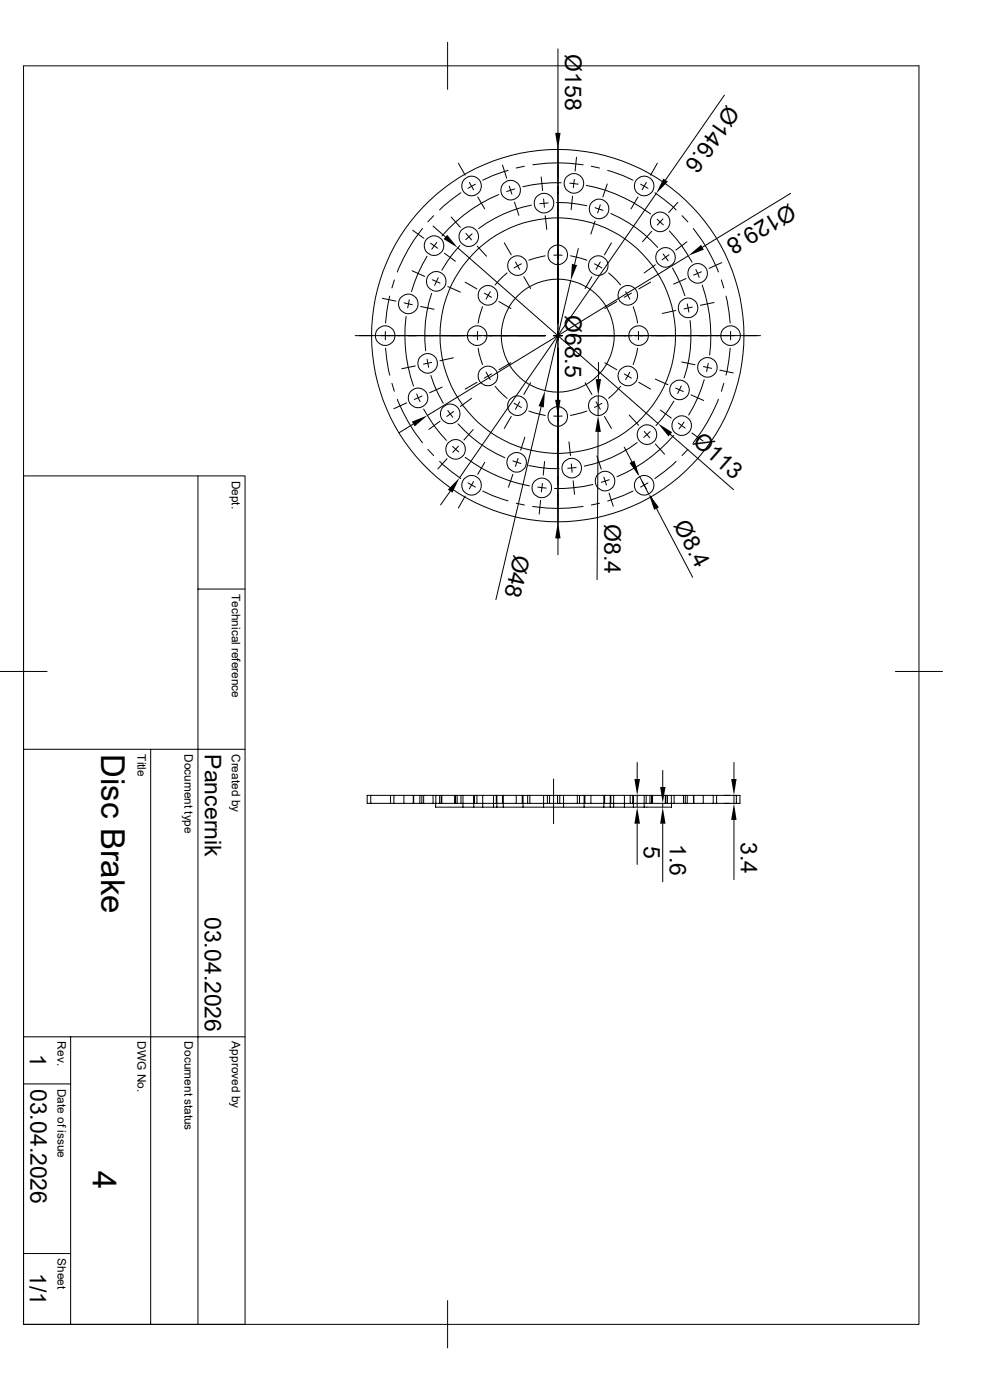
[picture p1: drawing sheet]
<svg xmlns="http://www.w3.org/2000/svg" width="210mm" height="297mm" viewBox="0 0 210 297" stroke-linecap="round" stroke-linejoin="round" font-family="sans-serif">
<g fill="none" stroke="#000" stroke-width=".21">
<path d="M5 14h189.9v267h-189.9zM95 9v10M118.4 10.4v107.3M97.2 34.6l1.5 2.6M99.6 38.7l.9 1.6M100.8 39.1l-1.5 .9M106.6 35l.9 2.8M107.8 36.2l-3.3 1.1-2.1 .9M108 39.5l.6 1.7M111.3 35.3l-1.8 .3M113 35a33.8 33.8 0 0 1 10.7 0M114.8 37.5l.3 2.9"/>
<path d="M119 38.8a32.6 32.6 0 0 0-8.1 .8M120.9 38.9l1.7 .2M121.8 38.1l-.2 1.7M122.3 33.4l-.3 2.9M124.4 39.3a32.7 32.7 0 0 1 13.6 6.1M125.4 35.3l1.8 .3M128.8 39l-.9 2.8M128.9 36.2l3.3 1.1 2.1 .9M135.9 39.1l1.6 .9M137.1 38.7l-.9 1.6M139.4 34.6l-1.4 2.6M153.7 20.2l-12.5 18"/>
<path d="M83.7 59.4l-.6 1.7M87.4 57.4l2.7 1.2M87.5 48.9l2.4 1.6M89.6 48.5a35.8 35.8 0 0 0-5.3 9.2M90.6 54.4a30.6 30.6 0 0 0-3.3 7.4M91.4 51.6l1.4 1.1M91.7 59.4l1.6 .7M91.9 48l2.6 2.2M92 45.8l-1.2 1.3M92.7 51.4l-1.1 1.5M93 58.9l-.8 1.6M94.3 53.7l2.3 1.7"/>
<path d="M95.7 46.1l2 2.1M97.1 52.6l42.5 37.2M97.5 52.1l-1.4 1.6-2.4 3.6M97.7 40.9l-1.9 1.4-2.5 2.2M98.7 59.9l2.5 1.4M98.8 49.5l1.2 1.4M100.2 49.6l-1.4 1.2M101.2 52.2l2 2.2M101.3 41.8l1.5 2.5M105.8 41.3a32.2 32.2 0 0 0-12 8.7M107 51.5l1.5 2.6M107.6 57.9l-2.6 2.6"/>
<path d="M109.1 42.9l1 2.8M109.2 40.1l-1.7 .5M109.3 55.6l.9 1.5M110.6 56l-1.5 .9M111.1 58.7l1.5 2.5M112.7 43.5a27.6 27.6 0 0 0-11.2 5M115.3 42.2l.2 1.8M115.7 54.3l-3.5 .9M115.7 45.8l.3 2.9M116.3 43.1l-1.8 .1M117.5 54.1h1.8M118.1 43h2.1l4.3 .6"/>
<path d="M121 54.3l3.5 .9M121.1 59.5l-5.5 23.4M121.5 41.6l-.3 2.9M122.7 52.7l-.8 3.4M125.6 58.7l-1.5 2.5M126.1 56l1.6 .9M126.2 44.1l1.7 .5M126.2 46.9l-.9 2.8M127.3 55.6l-.9 1.5M127.3 43.5l-.5 1.7M129.1 57.9l2.6 2.6M129.6 45.3a28 28 0 0 1 9.9 7.2"/>
<path d="M129.7 51.5l-1.5 2.6M135.3 41.8l-1.4 2.5M138 59.9l-2.5 1.4M138.3 49.1l-2 2.2M138.9 40.9l1.9 1.4 2.6 2.2M139 56.2l-2.3 1.7M139.2 41.1l-41.7 60.2M139.4 46.5l1.3 1.2M140.6 46.4l-1.2 1.4M140.7 53.9l1 1.4M141.9 54.1l-1.4 1M142 49a29.9 29.9 0 0 1 4.8 6.6"/>
<path d="M142.7 56.9l1.9 3.8 .7 2M143.8 42.9l-1.9 2.2M144.7 45.8l1.2 1.3M145.5 59.1l-2.6 1.2M145.7 51.3l-2.3 1.7M146 54.3l-55.3 33.8M147.1 48.5a35.8 35.8 0 0 1 5.3 9.2M147.6 57.2l.7 1.6M148.8 57.7l-1.6 .7M153 59.4l.5 1.7M153.1 55.7l-2.7 1.2M167.7 41l-18.7 11.5"/>
<path d="M75.4 71.2h40.3M81.1 63.3l2.9 .6M81.7 70.3v1.8M81.8 73.9l.2 2.3 .7 3.4M82.7 62.8l-.7 3.4-.2 2.3M85.7 64.3l1.8 .3M86.1 67.1a32.6 32.6 0 0 0 1.6 14.8M86.8 63.6l-.3 1.7M88.1 77.6l-2.9 .6M89.2 65l2.9 .6M90.6 76.2l.3 1.7M91.4 79.7l.7 2 1.9 3.9"/>
<path d="M91.6 62.2a27.9 27.9 0 0 0-1.3 12.2M91.6 76.9l-1.8 .4M95 60.8l2.7 1.2M96.2 75.9l-2.9 .6M101.3 70.3v1.8M101.4 73.9l1 3.4M102.4 65.1l-1 3.4M102.7 62.2l1.6 .9M103.1 79l.9 1.5M104 61.9l-.9 1.6M104.3 79.3l-1.6 .9M105.8 64l2.6 1.4"/>
<path d="M108.4 77l-2.6 1.4M117.4 71.2h1.9M121 71.2h40.3M127 76.9v3.5M128.3 77l2.6 1.4M130.9 64l-2.6 1.4M132.4 79.3l1.5 .9M132.7 61.9l.9 1.6M133.6 79l-.9 1.5M133.9 62.2l-1.5 .9M134.3 65.1l1 3.4M135.3 73.9l-1 3.4"/>
<path d="M135.4 70.3v1.8M143.3 65.9l-2.8 .6M144.6 76.8l2.8 .6M145.8 64.5l.3 1.7M146.4 68a27.9 27.9 0 0 1-1.3 12.2M146.9 65.2l-1.8 .3M149 60.5a32.2 32.2 0 0 1 1.5 14.8M149.2 77.8l1.8 .3M150.2 77.1l-.3 1.7M151.5 64.2l-2.9 .6M152.7 78.5l2.9 .6M154 62.8l.6 3.4 .3 2.3"/>
<path d="M154.9 73.9l-.3 2.3-.6 3.4M155 70.3v1.8M83.1 81.3l.6 1.7M84.3 84.7a35.8 35.8 0 0 0 5.3 9.2M86.3 85.5l-2.7 1.2M87.7 90l-3 1.8M88.4 83.6l.7 1.6M89.5 84l-1.6 .8M89.9 86.8a29.9 29.9 0 0 0 4.8 6.6M90.8 95.3l1.2 1.3M93.3 97.9l2.5 2.2 1.9 1.4M93.3 89.4l-2.3 1.7"/>
<path d="M93.8 82.1l-2.7 1.2M94.8 97.3l-1.9 2.2M95 87.1l1.1 1.4M96 94.7l1.3 1.2M96.2 87.3l-1.4 1M97.2 89.9a28 28 0 0 0 9.9 7.2M97.2 94.7l-1.1 1.3M98.7 97a33.5 33.5 0 0 0 13.6 6.1M100 84.5l-2.3 1.7M100.4 91.1l-2 2.2M101.2 81.1l-2.5 1.4M102.8 98.1l-1.5 2.5"/>
<path d="M105 82l2.6 2.5M108.5 88.3l-1.5 2.6M108.8 97.8l1.7 .5M109.1 85.6l1.5 .8M109.9 97.2l-.6 1.7M110.2 85.3l-.9 1.5M111.3 92.8l-.9 2.7M112.2 87.2l3.5 .9M112.2 98.8l4.3 .6h2.1M112.6 81.2l-1.5 2.5M114.8 86.3l-9.6 40.9M115.5 97.9l-.3 2.9"/>
<path d="M117.5 88.3h1.8M120.7 93.7l.3 2.9M121.2 98.4l.2 1.8M122.2 99.2l-1.8 .2M124.1 81.2l1.5 2.5M124.5 87.2l-3.5 .9M126.4 85.3l.9 1.5M126.6 96.7l1 2.8M126.9 91.7l-.2 31.3M126.9 83.9v4.2M127.7 85.6l-1.6 .8M128.2 88.3l1.5 2.6"/>
<path d="M131.7 82l-2.6 2.5M132.4 94.9l1.7 3.1M133.5 88.1l2 2.1M133.9 98.1l1.4 2.5M135.2 93.9a27.6 27.6 0 0 1-11.2 5M135.5 81.1l2.5 1.4M136.7 91.5l1.1 1.4M137.9 91.6l-1.3 1.2M139 80.4l2.7 1.2M139 94.2l2 2.2M140.1 87l2.3 1.7M142.2 92.2l13.4 11.7"/>
<path d="M142.9 92.4a32.4 32.4 0 0 1-12 8.7M143 85.1l-2.5 3.6-1.4 1.6M143.3 82.3l1.6 .8M143.4 97.9l-2.6 2.2-1.9 1.4M143.9 89.7l1.4 1.1M144.5 81.9l-.7 1.6M145.1 89.5l-1 1.5M145.9 95.3l-1.2 1.3M146.6 83.8l2.7 1.2M146.8 91.9l2.3 1.7M149.4 80.6a30.6 30.6 0 0 1-3.3 7.5M152.4 84.7a35.8 35.8 0 0 1-5.3 9.2"/>
<path d="M153.5 81.3l-.5 1.7M5 101h47v180h-47M42 101v180M95.5 104.2l-2 2.9M98.7 105.2l-1.5 2.6M99.3 102.4l1.5 .9M100.5 102.2l-.9 1.5M102.4 104.2l2.1 1 3.3 1.1M108.8 100.6l-.9 2.8M109.5 106.8l1.8 .3M113 107.4a34.1 34.1 0 0 0 10.7 0M114.1 103.3l1.8 .2"/>
<path d="M114.7 106.1l-.3 3M115.1 102.6l-.2 1.8M121.6 102l.3 2.9M125.8 102.8a32.6 32.6 0 0 1-8.2 .8M127.2 106.8l-1.8 .3M128.1 101.2l.6 1.7M129.2 104.6l.9 2.8M129.2 101.8l-1.6 .5M134.3 104.2l-2.1 1-3.3 1.1M135.7 101.1l1.9 3.7M136.2 102.2l.9 1.5M137.5 102.4l-1.6 .9"/>
<path d="M138 105.2l1.4 2.6M139.3 107.9l7.6 14.6M42 125h10M0 142.5h10M5 159h47M32 159v122M189.9 142.5h10M77.9 168.7h79.1v1.7h-79.1zM78.7 168.7v1.7M82.8 168.7v1.7M83.6 168.7v1.7M85.7 168.7v1.7"/>
<path d="M87.7 168.7v1.7M87.8 168.7v1.7M89.1 168.7v1.7M89.5 168.7v1.7M89.9 168.7v1.7M91.9 168.7v1.7M92.5 168.7l-.1 2.5h50.1v-.8M93.3 168.7v1.7M93.6 168.7v1.7M93.7 168.7v1.7M96.4 168.7v1.7M96.6 168.7v1.7"/>
<path d="M97 168.7v1.7M97.8 168.7v1.7M98.2 168.7v2.5M100.5 168.7v2.5M100.6 168.7v1.7M101.2 168.7v1.7M102.4 168.7v2.5M104.7 168.7v2.5M105.3 168.7v1.7M105.4 168.7v2.5M106.6 168.7v1.7M106.8 168.7v2.5"/>
<path d="M109.5 168.7v1.7M110.8 168.7v1.7M111 168.7v2.5M111.9 168.7v1.7M112.4 168.7v1.7M115.3 168.7v2.5M116.1 168.7v1.7M116.6 168.7v1.7M117.4 165.3v9.5M118.3 168.7v1.7M118.7 168.7v1.7M119.5 168.7v2.5"/>
<path d="M122.5 168.7v1.7M122.9 168.7v1.7M123.9 168.7v2.5M124.1 168.7v1.7M125.3 168.7v1.7M128.1 168.7v2.5M128.3 168.7v1.7M129.5 168.7v2.5M129.6 168.7v1.7M130.2 168.7v2.5M132.5 168.7v2.5M133.7 168.7v1.7"/>
<path d="M134.2 168.7v1.7M134.4 168.7v2.5M135.2 161.8v3.5M135.2 168.7v2.5M135.2 174.8v8.6M136.7 168.7v2.5M137.1 168.7v1.7M137.2 168.7h.1M137.2 171.2h.1M137.9 168.7v1.7M138.2 168.7v1.7M138.4 168.7v1.7"/>
<path d="M140.6 163.4v3.6M140.6 170.4v.8M140.6 174.8v12.3M141.1 168.7v1.7M141.3 168.7v1.7M141.6 168.7v1.7M142.4 168.7v1.7M143 168.7v1.7M145 168.7v1.7M145.4 168.7v1.7M145.8 168.7v1.7M147.1 168.7v1.7"/>
<path d="M147.2 168.7v1.7M149.2 168.7v1.7M151.3 168.7v1.7M152 168.7v1.7M153.6 168.7h1.2M153.6 170.4h1.2M155.7 161.8v3.5M155.7 168.7v1.7M155.7 173.9v12.7M156.2 168.7v1.7M5 220h47M15 220v61"/>
<path d="M5 230h10M5 265.9h10M95 275.9v10.1"/>
<circle cx="100" cy="39.5" r="2.07"/>
<circle cx="121.7" cy="38.9" r="2.07"/>
<circle cx="136.6" cy="39.5" r="2.07"/>
<circle cx="92.1" cy="52.1" r="2.07"/>
<circle cx="92.5" cy="59.7" r="2.07"/>
<circle cx="99.4" cy="50.2" r="2.07"/>
<circle cx="108.3" cy="40.3" r="2.07"/>
<circle cx="109.8" cy="56.3" r="2.07"/>
<circle cx="115.4" cy="43.1" r="2.07"/>
<circle cx="118.3" cy="54.1" r="2.07"/>
<circle cx="126.9" cy="56.3" r="2.07"/>
<circle cx="127.1" cy="44.3" r="2.07"/>
<circle cx="140" cy="47.1" r="2.07"/>
<circle cx="141.2" cy="54.6" r="2.07"/>
<circle cx="148" cy="58" r="2.07"/>
<circle cx="81.7" cy="71.2" r="2.07"/>
<circle cx="86.6" cy="64.5" r="2.07"/>
<circle cx="90.7" cy="77.1" r="2.07"/>
<circle cx="101.2" cy="71.2" r="2.07"/>
<circle cx="103.5" cy="79.8" r="2.07"/>
<circle cx="103.5" cy="62.7" r="2.07"/>
<circle cx="118.3" cy="71.2" r="39.5"/>
<circle cx="118.3" cy="71.2" r="25"/>
<circle cx="118.3" cy="71.2" r="12"/>
<circle cx="133.2" cy="62.7" r="2.07"/>
<circle cx="133.2" cy="79.8" r="2.07"/>
<circle cx="135.5" cy="71.2" r="2.07"/>
<circle cx="146" cy="65.3" r="2.07"/>
<circle cx="150.1" cy="77.9" r="2.07"/>
<circle cx="155" cy="71.2" r="2.07"/>
<circle cx="88.7" cy="84.4" r="2.07"/>
<circle cx="95.5" cy="87.8" r="2.07"/>
<circle cx="96.6" cy="95.3" r="2.07"/>
<circle cx="109.6" cy="98.1" r="2.07"/>
<circle cx="109.8" cy="86.1" r="2.07"/>
<circle cx="118.3" cy="88.3" r="2.07"/>
<circle cx="121.3" cy="99.3" r="2.07"/>
<circle cx="126.9" cy="86.1" r="2.07"/>
<circle cx="137.2" cy="92.2" r="2.07"/>
<circle cx="144.1" cy="82.7" r="2.07"/>
<circle cx="144.6" cy="90.3" r="2.07"/>
<circle cx="100" cy="103" r="2.07"/>
<circle cx="114.9" cy="103.5" r="2.07"/>
<circle cx="128.4" cy="102.1" r="2.07"/>
<circle cx="136.6" cy="103" r="2.07"/>
</g>
<g fill="#000">
<path d="M117.8 28.2h1.1l-.5 3.5zM140.7 37.9l1 .6-2.5 2.6zM94.9 49.8l2.2 2.8-3-1.9zM121.3 56l1.1 .3-1.3 3.2zM146 54.3l2.7-2.4 .6 1.1zM87.4 89.5l3.3-1.4-2.7 2.4zM115.6 82.9l-.2 3.5-1.1-.3zM117.8 84.8h1.1l-.5 3.5zM126.9 88.1l.6 3.6-1.2-.1zM126.4 80.4h1.1l-.6 3.5zM133.6 98.3l1-.6 1.1 3.4zM139.6 89.8l3 1.9-.8 .9z"/>
<path d="M97.5 101.3l-1.5 3.2-1-.6zM118.4 110.7l.5 3.5h-1.1zM137.6 104.8l2.2 2.8-1 .6zM134.6 165.3h1.2l-.6 3.4zM135.2 171.2l.6 3.6h-1.2zM140 167h1.2l-.6 3.4zM140.6 171.2l.6 3.6h-1.2zM155.1 165.3h1.2l-.6 3.4zM155.7 170.4l.6 3.5h-1.2z"/>
</g>
<g font-size="7">
<text x="21.5" y="160" transform="rotate(90 21.5 160)">Disc Brake</text>
<text x="19.7" y="248.5" transform="rotate(90 19.7 248.5)">4</text>
</g>
<g font-size="4.9">
<text x="119.9" y="11.6" transform="rotate(90 119.9 11.6)">Ø158</text>
<text x="154.3" y="22.1" transform="rotate(125 154.3 22.1)">Ø146.6</text>
<text x="167.5" y="43" transform="rotate(149 167.5 43)">Ø129.8</text>
<text x="119.9" y="66.8" transform="rotate(90 119.9 66.8)">Ø68.5</text>
<text x="146.8" y="94.1" transform="rotate(41 146.8 94.1)">Ø113</text>
<text x="128.3" y="111.2" transform="rotate(90 128.3 111.2)">Ø8.4</text>
<text x="142.8" y="111.3" transform="rotate(62 142.8 111.3)">Ø8.4</text>
<text x="109.1" y="117.4" transform="rotate(103 109.1 117.4)">Ø48</text>
<text x="43.5" y="160" transform="rotate(90 43.5 160)">Pancernik</text>
<text x="136.6" y="179.5" transform="rotate(90 136.6 179.5)">5</text>
<text x="142.1" y="179.1" transform="rotate(90 142.1 179.1)">1.6</text>
<text x="157.1" y="178.6" transform="rotate(90 157.1 178.6)">3.4</text>
<text x="43.5" y="194.5" transform="rotate(90 43.5 194.5)">03.04.2026</text>
<text x="6.3" y="223.6" transform="rotate(90 6.3 223.6)">1</text>
<text x="6.5" y="231" transform="rotate(90 6.5 231)">03.04.2026</text>
<text x="6.3" y="270" transform="rotate(90 6.3 270)">1/1</text>
</g>
<g font-size="2.5">
<text x="49.2" y="102" transform="rotate(90 49.2 102)">Dept.</text>
<text x="49.2" y="126" transform="rotate(90 49.2 126)">Technical reference</text>
<text x="29.2" y="160" transform="rotate(90 29.2 160)">Title</text>
<text x="39.2" y="160" transform="rotate(90 39.2 160)">Document type</text>
<text x="49.2" y="160" transform="rotate(90 49.2 160)">Created by</text>
<text x="12.2" y="220.9" transform="rotate(90 12.2 220.9)">Rev.</text>
<text x="29.2" y="220.9" transform="rotate(90 29.2 220.9)">DWG No.</text>
<text x="39.2" y="220.9" transform="rotate(90 39.2 220.9)">Document status</text>
<text x="49.2" y="220.9" transform="rotate(90 49.2 220.9)">Approved by</text>
<text x="12.2" y="231" transform="rotate(90 12.2 231)">Date of issue</text>
<text x="12.2" y="266.9" transform="rotate(90 12.2 266.9)">Sheet</text>
</g>
</svg>
